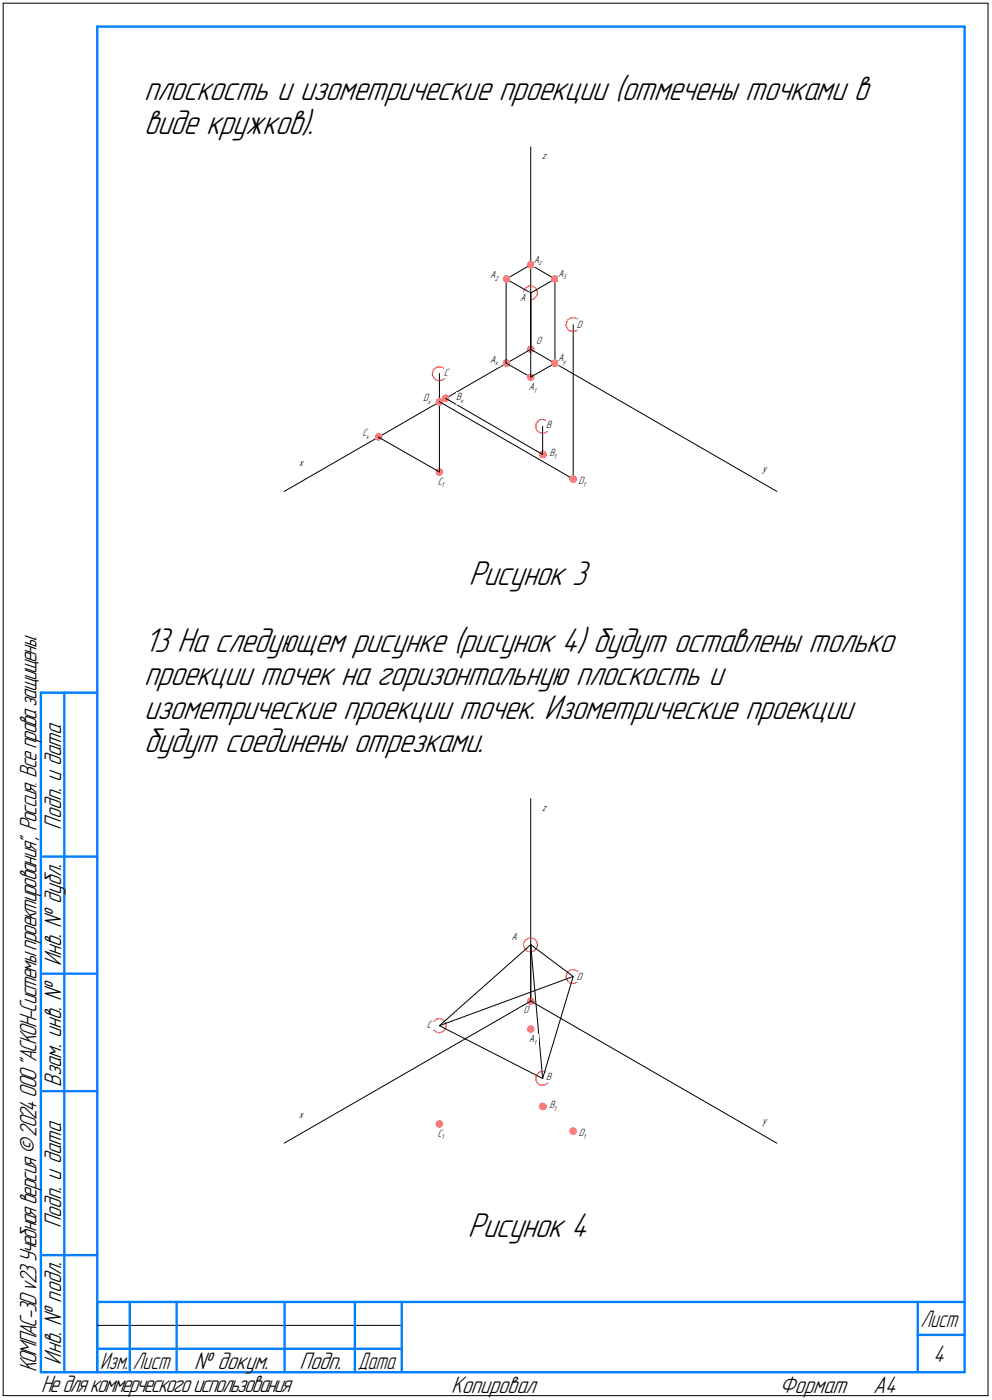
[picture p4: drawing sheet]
<svg xmlns="http://www.w3.org/2000/svg" width="212mm" height="299mm" viewBox="0 0 212 299" stroke-linecap="round" stroke-linejoin="round" font-family="sans-serif">
<g fill="none" stroke="#000" stroke-width=".21">
<path d="M.7 .7h210zM.7 .7v297zM210.7 .7v297zM113.2 31.3v43.2zM107.9 59.5v18zM107.9 59.5l5.3 3zM107.9 59.5l5.3-3zM113.2 56.5l5.2 3zM118.4 59.5v18zM93.7 79.7v21zM107.9 77.5l5.3 2.9zM113.2 74.5l52.5 30.3z"/>
<path d="M113.2 62.5v17.9zM113.2 62.5v12zM113.2 62.5l5.2-3zM122.3 69.3v32.9zM80.7 93.2l13 7.5zM93.7 85.7l28.6 16.5zM95 84.9l20.7 12zM113.2 80.4l5.2-2.9zM115.7 90.9v6zM60.6 104.8l52.6-30.3zM113.2 170.3v43.2zM93.7 218.8l22 11.2z"/>
<path d="M93.7 218.8l19.5-17.3zM93.7 218.8l28.6-10.5zM113.2 213.5l52.5 30.3zM113.2 201.5v12zM113.2 201.5l9.1 6.8zM113.2 201.5l2.5 28.5zM122.3 208.3l-6.6 21.7zM60.6 243.8l52.6-30.3zM.7 297.7h210zM20.7 282.7h65z"/>
</g>
<g fill="none" stroke="#0080ff" stroke-width=".51">
<path d="M20.7 5.7h185zM20.7 5.7v287zM205.7 5.7v287zM8.7 147.7v145zM8.7 147.7h12zM13.7 147.7v145zM8.7 182.7h12zM8.7 207.7h12zM8.7 232.7h12zM8.7 267.7h12zM20.7 277.7h185zM20.7 277.7v15z"/>
<path d="M27.7 277.7v15zM37.7 277.7v15zM60.7 277.7v15zM75.7 277.7v15zM85.7 277.7v15zM195.7 277.7v15zM8.7 292.7h12zM20.7 292.7h185zM20.7 287.7h7zM27.7 287.7h10zM37.7 287.7h23zM60.7 287.7h15z"/>
<path d="M75.7 287.7h10zM195.7 284.7h10z"/>
</g>
<g fill="#ff8080" stroke="#ff8080" stroke-width=".21">
<path d="M113 73.7h.4zM112.9 73.8h.6zM112.6 73.9h1.1zM112.6 74h1.2zM112.6 74.1h1.2zM112.5 74.2h1.4zM112.5 74.3h1.4zM112.4 74.3h1.6zM112.4 74.4h1.6zM112.4 74.5h1.6zM112.4 74.6h1.6zM112.4 74.7h1.5zM112.5 74.8h1.4zM112.5 74.8h1.3zM112.6 74.9h1.2zM112.6 75h1.1zM112.9 75.1h.6zM113 75.2h.4z"/>
<path d="M107.8 76.7h.4zM107.6 76.8h.8zM107.4 76.9h1.1zM107.4 77h1.2zM107.4 77h1.2zM107.4 77.1h1.3zM107.4 77.2h1.3zM107.3 77.3h1.5zM107.3 77.4h1.5zM107.2 77.5h1.6zM107.3 77.6h1.5zM107.3 77.6h1.5zM107.4 77.7h1.3zM107.4 77.8h1.3zM107.4 77.9h1.2zM107.4 78h1.2zM107.4 78.1h1.1zM107.7 78.1h.6z"/>
<path d="M113 79.8h.4zM112.9 79.8h.6zM112.6 79.9h1.1zM112.6 80h1.2zM112.5 80.1h1.3zM112.5 80.2h1.4zM112.4 80.3h1.5zM112.4 80.3h1.6zM112.4 80.4h1.6zM112.4 80.5h1.6zM112.4 80.6h1.6zM112.5 80.7h1.4zM112.5 80.8h1.4zM112.6 80.9h1.2zM112.6 80.9h1.2zM112.6 81h1.1zM112.9 81.1h.6zM113 81.2h.4z"/>
<path d="M112.9 55.8h.6zM112.6 55.9h1.1zM112.6 56h1.2zM112.6 56h1.2zM112.5 56.1h1.4zM112.5 56.2h1.4zM112.4 56.3h1.6zM112.4 56.4h1.6zM112.4 56.5h1.6zM112.4 56.6h1.6zM112.4 56.6h1.6zM112.5 56.7h1.4zM112.5 56.8h1.4zM112.6 56.9h1.2zM112.6 57h1.2zM112.6 57.1h1.1zM112.9 57.1h.6zM113 57.2h.4z"/>
<path d="M107.8 58.8h.4zM107.6 58.8h.8zM107.4 58.9h1.1zM107.4 59h1.2zM107.4 59.1h1.2zM107.4 59.2h1.3zM107.4 59.3h1.3zM107.3 59.4h1.5zM107.3 59.4h1.5zM107.2 59.5h1.6zM107.3 59.6h1.5zM107.3 59.7h1.4zM107.4 59.8h1.3zM107.4 59.9h1.2zM107.4 59.9h1.2zM107.4 60h1.1zM107.6 60.1h.8zM107.8 60.2h.4z"/>
<path d="M118.2 58.8h.3zM118 58.8h.7zM117.8 58.9h1.1zM117.8 59h1.2zM117.8 59.1h1.2zM117.7 59.2h1.3zM117.7 59.3h1.3zM117.6 59.4h1.5zM117.6 59.4h1.5zM117.5 59.5h1.6zM117.6 59.6h1.5zM117.6 59.7h1.4zM117.7 59.8h1.3zM117.7 59.9h1.3zM117.8 59.9h1.2zM117.8 60h1.1zM118 60.1h.7zM118.2 60.2h.3z"/>
<path d="M118.2 76.7h.3zM118 76.8h.7zM117.8 76.9h1.1zM117.8 77h1.2zM117.8 77h1.2zM117.7 77.1h1.3zM117.7 77.2h1.3zM117.6 77.3h1.5zM117.6 77.4h1.5zM117.5 77.5h1.6zM117.6 77.6h1.5zM117.6 77.6h1.5zM117.7 77.7h1.3zM117.7 77.8h1.3zM117.8 77.9h1.2zM117.8 78h1.2zM117.8 78.1h1.1zM118.1 78.1h.5z"/>
<path d="M94.8 84.2h.4zM94.7 84.3h.7zM94.4 84.4h1.2zM94.4 84.5h1.3zM94.4 84.6h1.3zM94.3 84.7h1.4zM94.3 84.8h1.5zM94.3 84.8h1.5zM94.2 84.9h1.6zM94.3 85h1.5zM94.3 85.1h1.5zM94.3 85.2h1.5zM94.4 85.3h1.3zM94.4 85.3h1.3zM94.4 85.4h1.3zM94.4 85.5h1.2zM94.7 85.6h.7zM94.8 85.7h.4z"/>
<path d="M115.6 96.2h.4zM115.4 96.3h.8zM115.1 96.4h1.2zM115.1 96.4h1.3zM115.1 96.5h1.3zM115.1 96.6h1.4zM115.1 96.7h1.4zM115.1 96.8h1.5zM115.1 96.9h1.5zM115 96.9h1.6zM115.1 97h1.5zM115.1 97.1h1.5zM115.1 97.2h1.4zM115.1 97.3h1.4zM115.1 97.4h1.3zM115.1 97.5h1.3zM115.1 97.5h1.2zM115.5 97.6h.6z"/>
<path d="M80.5 92.5h.4zM80.3 92.5h.8zM80.2 92.6h1.1zM80.2 92.7h1.2zM80.2 92.8h1.2zM80.1 92.9h1.3zM80.1 93h1.3zM80 93h1.5zM80 93.1h1.5zM79.9 93.2h1.6zM80 93.3h1.5zM80 93.4h1.4zM80.1 93.5h1.3zM80.1 93.6h1.3zM80.2 93.6h1.2zM80.2 93.7h1.1zM80.3 93.8h.8zM80.5 93.9h.4z"/>
<path d="M93.5 100h.5zM93.1 100.1h1.1zM93.1 100.2h1.2zM93.1 100.2h1.2zM93 100.3h1.4zM93 100.4h1.4zM93 100.5h1.5zM93 100.6h1.5zM92.9 100.7h1.6zM93 100.8h1.5zM93 100.8h1.5zM93 100.9h1.4zM93 101h1.4zM93.1 101.1h1.2zM93.1 101.2h1.2zM93.1 101.3h1.1zM93.4 101.3h.7zM93.6 101.4h.3z"/>
<path d="M93.6 85h.3zM93.4 85.1h.7zM93.1 85.2h1.1zM93.1 85.3h1.2zM93 85.3h1.3zM93 85.4h1.4zM93 85.5h1.4zM93 85.6h1.5zM92.9 85.7h1.6zM93 85.8h1.5zM93 85.9h1.5zM93 85.9h1.4zM93 86h1.4zM93.1 86.1h1.2zM93.1 86.2h1.2zM93.1 86.3h1.1zM93.4 86.4h.7zM93.6 86.4h.3z"/>
<path d="M122.1 101.4h.3zM121.9 101.5h.7zM121.7 101.6h1.1zM121.7 101.7h1.2zM121.7 101.8h1.2zM121.6 101.9h1.3zM121.6 101.9h1.3zM121.5 102h1.5zM121.5 102.1h1.5zM121.4 102.2h1.6zM121.5 102.3h1.5zM121.5 102.4h1.5zM121.6 102.4h1.3zM121.6 102.5h1.3zM121.7 102.6h1.2zM121.7 102.7h1.2zM121.7 102.8h1.1zM122 102.9h.5z"/>
<path d="M112.9 212.9h.6zM112.6 212.9h1.1zM112.6 213h1.2zM112.6 213.1h1.2zM112.5 213.2h1.4zM112.5 213.3h1.4zM112.4 213.4h1.6zM112.4 213.4h1.6zM112.4 213.5h1.6zM112.4 213.6h1.6zM112.4 213.7h1.6zM112.5 213.8h1.4zM112.5 213.9h1.4zM112.6 214h1.2zM112.6 214h1.2zM112.6 214.1h1.1zM112.9 214.2h.6z"/>
<path d="M113 218.8h.4zM112.9 218.9h.6zM112.6 218.9h1.1zM112.6 219h1.2zM112.6 219.1h1.2zM112.5 219.2h1.4zM112.5 219.3h1.4zM112.4 219.4h1.6zM112.4 219.5h1.6zM112.4 219.5h1.6zM112.4 219.6h1.6zM112.4 219.7h1.5zM112.5 219.8h1.4zM112.5 219.9h1.3zM112.6 220h1.2zM112.6 220h1.1zM112.9 220.1h.6zM113 220.2h.4z"/>
<path d="M115.6 235.3h.4zM115.4 235.4h.8zM115.1 235.5h1.2zM115.1 235.5h1.3zM115.1 235.6h1.3zM115.1 235.7h1.4zM115.1 235.8h1.4zM115.1 235.9h1.5zM115.1 236h1.5zM115 236.1h1.6zM115.1 236.1h1.5zM115.1 236.2h1.4zM115.1 236.3h1.4zM115.1 236.4h1.3zM115.1 236.5h1.3zM115.1 236.6h1.2zM115.4 236.6h.8zM115.6 236.7h.4z"/>
<path d="M93.6 239h.3zM93.4 239.1h.7zM93.1 239.2h1.1zM93.1 239.3h1.2zM93.1 239.4h1.2zM93 239.4h1.4zM93 239.5h1.4zM93 239.6h1.5zM93 239.7h1.5zM92.9 239.8h1.6zM93 239.9h1.5zM93 239.9h1.4zM93 240h1.4zM93 240.1h1.3zM93.1 240.2h1.2zM93.1 240.3h1.1zM93.4 240.4h.7zM93.6 240.5h.3z"/>
<path d="M122.1 240.5h.3zM121.9 240.6h.7zM121.7 240.7h1.1zM121.7 240.8h1.2zM121.6 240.9h1.3zM121.6 241h1.3zM121.5 241h1.4zM121.5 241.1h1.5zM121.4 241.2h1.6zM121.5 241.3h1.5zM121.5 241.4h1.5zM121.6 241.5h1.3zM121.6 241.6h1.3zM121.7 241.6h1.2zM121.7 241.7h1.2zM121.7 241.8h1.1zM121.9 241.9h.7zM122.1 242h.3z"/>
</g>
<g fill="none" stroke="#f00" stroke-width=".21">
<path d="M92.3 79.2l-.1 .8zM92.6 78.7l.6-.4zM92.6 78.7l-.3 .5zM93.2 78.3l.7-.1zM93.9 78.2l.7 .3zM94.6 78.5l.4 .5zM95 79l.2 .7zM95.2 79.8l-.2 .7zM95.2 79.7v.1zM111.7 62.1v.6zM111.7 62.7l.3 .7zM112 63.4l.5 .4z"/>
<path d="M112.1 61.5l.6-.5zM112.1 61.5l-.4 .6zM112.5 63.8l.7 .2zM112.7 61h.7zM113.2 64l.7-.2zM113.4 61l.6 .3zM113.9 63.8l.5-.6zM114 61.3l.5 .5zM114.5 61.8l.1 .7zM114.6 62.7l-.2 .5zM114.6 62.5v.2zM120.7 69.5l.4 .7z"/>
<path d="M120.8 68.8l-.1 .7zM121.1 70.2l.5 .4zM121.2 68.2l.6-.4zM121.2 68.2l-.4 .6zM121.6 70.6l.7 .1zM121.8 67.8l.6-.1zM122.3 70.7l.7-.2zM122.4 67.7l.7 .3zM123 70.5l.5-.5zM123.1 68l.5 .5zM123.6 68.5l.1 .8zM123.7 69.3l-.2 .7z"/>
<path d="M123.7 69.3h.1M92.2 80l.3 .6zM92.5 80.6l.5 .5zM93 81.1l.8 .1zM93.8 81.2l.7-.2zM94.5 81l.5-.5zM114.3 90.5v.8zM114.3 91.3l.3 .6zM114.6 91.9l.5 .4zM114.6 89.9l.6-.4zM114.6 89.9l-.3 .6zM115.1 92.3l.7 .2z"/>
<path d="M115.2 89.5h.8zM115.8 92.5l.7-.3zM116 89.5l.6 .2zM116.5 92.2l.5-.4zM116.6 89.7l.5 .6zM117.1 90.3l.2 .6zM117.3 91.1l-.3 .7zM117.3 90.9v.2zM92.2 219l.3 .7zM92.3 218.4l-.1 .6zM92.5 219.7l.5 .4zM92.6 217.8l.6-.5z"/>
<path d="M92.6 217.8l-.3 .6zM93.2 217.3h.7zM93.9 217.3l.7 .3zM94.6 217.6l.4 .5zM95 218.1l.2 .7zM95.2 218.9l-.3 .6zM95.2 218.8v.1zM111.7 201.1v.7zM111.7 201.8l.3 .6zM112 202.4l.5 .5zM112.1 200.5l.6-.3zM112.1 200.5l-.4 .6z"/>
<path d="M112.5 202.9l.7 .1zM112.7 200.2l.7-.1zM113.2 203l.7-.1zM113.4 200.1l.6 .2zM114 200.3l.5 .5zM114.4 202.4l-.5 .5zM114.5 200.8l.1 .7zM114.6 201.7l-.2 .7zM114.6 201.5v.2zM120.7 208.5l.4 .7zM120.8 207.9l-.1 .6zM121.1 209.2l.5 .4z"/>
<path d="M121.2 207.3l.6-.5zM121.2 207.3l-.4 .6zM121.6 209.6l.7 .2zM121.8 206.8h.6zM122.3 209.8l.7-.3zM122.4 206.8l.7 .3zM123 209.5l.5-.4zM123.1 207.1l.5 .5zM123.6 207.6l.2 .7zM123.7 208.4l-.2 .7zM123.8 208.3l-.1 .1zM93 220.1l.7 .2z"/>
<path d="M93.7 220.3l.7-.3zM94.4 220l.5-.5zM114.3 229.6v.7zM114.3 230.3l.3 .7zM114.6 231l.5 .4zM114.6 229l.6-.4zM114.6 229l-.3 .6zM115.1 231.4l.7 .1zM115.2 228.6l.8-.1zM115.8 231.5l.7-.2zM116 228.5l.6 .3zM116.5 231.3l.5-.5z"/>
<path d="M116.6 228.8l.5 .6zM117.1 229.4l.2 .6zM117.3 230.1l-.3 .7zM117.3 230.1h.1"/>
</g>
<g fill="#fff" stroke="#fff" stroke-width=".21">
<path d="M114.4 71.7h1.4zM114.4 71.8h1.4zM114.4 71.9h1.4zM114.4 72h1.4zM114.4 72.1h1.4zM114.4 72.1h1.4zM114.4 72.2h1.4zM114.4 72.3h1.4zM114.4 72.4h1.4zM114.4 72.5h1.4zM114.4 72.6h1.4zM114.4 72.6h1.4zM114.4 72.7h1.4zM114.4 72.8h1.4zM114.4 72.9h1.4zM114.4 73h1.4zM114.4 73.1h1.4zM114.4 73.2h1.4zM114.4 73.2h1.4zM114.4 73.3h1.4zM114.4 73.4h1.4zM114.4 73.5h1.4zM114.4 73.6h1.4zM114.4 73.7h1.4zM114.4 73.7h1.4z"/>
<path d="M63.8 97.8h1.3zM63.8 97.9h1.3zM63.8 98h1.3zM63.8 98h1.3zM63.8 98.1h1.3zM63.8 98.2h1.3zM63.8 98.3h1.3zM63.8 98.4h1.3zM63.8 98.5h1.3zM63.8 98.6h1.3zM63.8 98.6h1.3zM63.8 98.7h1.3zM63.8 98.8h1.3zM63.8 98.9h1.3zM63.8 99h1.3zM63.8 99.1h1.3zM63.8 99.1h1.3zM63.8 99.2h1.3zM63.8 99.3h1.3zM63.8 99.4h1.3zM63.8 99.5h1.3zM63.8 99.6h1.3zM63.8 99.7h1.3zM63.8 99.7h1.3zM63.8 99.8h1.3z"/>
<path d="M115.6 32.3h1.3zM115.6 32.3h1.3zM115.6 32.4h1.3zM115.6 32.5h1.3zM115.6 32.6h1.3zM115.6 32.7h1.3zM115.6 32.8h1.3zM115.6 32.9h1.3zM115.6 32.9h1.3zM115.6 33h1.3zM115.6 33.1h1.3zM115.6 33.2h1.3zM115.6 33.3h1.3zM115.6 33.4h1.3zM115.6 33.4h1.3zM115.6 33.5h1.3zM115.6 33.6h1.3zM115.6 33.7h1.3zM115.6 33.8h1.3zM115.6 33.9h1.3zM115.6 34h1.3zM115.6 34h1.3zM115.6 34.1h1.3zM115.6 34.2h1.3zM115.6 34.3h1.3zM115.6 34.4h1.3z"/>
<path d="M162.6 99h1.7zM162.6 99.1h1.7zM162.6 99.1h1.7zM162.6 99.2h1.7zM162.6 99.3h1.7zM162.6 99.4h1.7zM162.6 99.5h1.7zM162.6 99.6h1.7zM162.6 99.7h1.7zM162.6 99.7h1.7zM162.6 99.8h1.7zM162.6 99.9h1.7zM162.6 100h1.7zM162.6 100.1h1.7zM162.6 100.2h1.7zM162.6 100.2h1.7zM162.6 100.3h1.7zM162.6 100.4h1.7zM162.6 100.5h1.7zM162.6 100.6h1.7zM162.6 100.7h1.7zM162.6 100.8h1.7zM162.6 100.8h1.7zM162.6 100.9h1.7zM162.6 101h1.7zM162.6 101.1h1.7z"/>
<path d="M104.6 75.6h2.2zM104.6 75.7h2.2zM104.6 75.8h2.2zM104.6 75.9h2.2zM104.6 75.9h2.2zM104.6 76h2.2zM104.6 76.1h2.2zM104.6 76.2h2.2zM104.6 76.3h2.2zM104.6 76.4h2.2zM104.6 76.5h2.2zM104.6 76.5h2.2zM104.6 76.6h2.2zM104.6 76.7h2.2zM104.6 76.8h2.2zM104.6 76.9h2.2zM104.6 77h2.2zM104.6 77h2.2zM104.6 77.1h2.2zM104.6 77.2h2.2zM104.6 77.3h2.2zM104.6 77.4h2.2zM104.6 77.5h2.2zM104.6 77.6h2.2zM104.6 77.6h2.2zM104.6 77.7h2.2zM104.6 77.8h2.2zM104.6 77.9h2.2zM104.6 78h2.2zM104.6 78.1h2.2z"/>
<path d="M112.8 81.5h2.1zM112.8 81.6h2.1zM112.8 81.7h2.1zM112.8 81.8h2.1zM112.8 81.9h2.1zM112.8 82h2.1zM112.8 82h2.1zM112.8 82.1h2.1zM112.8 82.2h2.1zM112.8 82.3h2.1zM112.8 82.4h2.1zM112.8 82.5h2.1zM112.8 82.5h2.1zM112.8 82.6h2.1zM112.8 82.7h2.1zM112.8 82.8h2.1zM112.8 82.9h2.1zM112.8 83h2.1zM112.8 83.1h2.1zM112.8 83.1h2.1zM112.8 83.2h2.1zM112.8 83.3h2.1zM112.8 83.4h2.1zM112.8 83.5h2.1zM112.8 83.6h2.1zM112.8 83.7h2.1zM112.8 83.7h2.1zM112.8 83.8h2.1zM112.8 83.9h2.1zM112.8 84h2.1z"/>
<path d="M110.9 62.5h2zM110.9 62.6h2zM110.9 62.7h2zM110.9 62.7h2zM110.9 62.8h2zM110.9 62.9h2zM110.9 63h2zM110.9 63.1h2zM110.9 63.2h2zM110.9 63.2h2zM110.9 63.3h2zM110.9 63.4h2zM110.9 63.5h2zM110.9 63.6h2zM110.9 63.7h2zM110.9 63.8h2zM110.9 63.8h2zM110.9 63.9h2zM110.9 64h2zM110.9 64.1h2zM110.9 64.2h2zM110.9 64.3h2zM110.9 64.3h2zM110.9 64.4h2zM110.9 64.5h2zM110.9 64.6h2z"/>
<path d="M119 75.4h2.2zM119 75.4h2.2zM119 75.5h2.2zM119 75.6h2.2zM119 75.7h2.2zM119 75.8h2.2zM119 75.9h2.2zM119 75.9h2.2zM119 76h2.2zM119 76.1h2.2zM119 76.2h2.2zM119 76.3h2.2zM119 76.4h2.2zM119 76.5h2.2zM119 76.5h2.2zM119 76.6h2.2zM119 76.7h2.2zM119 76.8h2.2zM119 76.9h2.2zM119 77h2.2zM119 77h2.2zM119 77.1h2.2zM119 77.2h2.2zM119 77.3h2.2zM119 77.4h2.2zM119 77.5h2.2zM119 77.6h2.2zM119 77.6h2.2zM119 77.7h2.2zM119 77.8h2.2z"/>
<path d="M113.9 54.4h2.2zM113.9 54.4h2.2zM113.9 54.5h2.2zM113.9 54.6h2.2zM113.9 54.7h2.2zM113.9 54.8h2.2zM113.9 54.9h2.2zM113.9 54.9h2.2zM113.9 55h2.2zM113.9 55.1h2.2zM113.9 55.2h2.2zM113.9 55.3h2.2zM113.9 55.4h2.2zM113.9 55.5h2.2zM113.9 55.5h2.2zM113.9 55.6h2.2zM113.9 55.7h2.2zM113.9 55.8h2.2zM113.9 55.9h2.2zM113.9 56h2.2zM113.9 56h2.2zM113.9 56.1h2.2zM113.9 56.2h2.2zM113.9 56.3h2.2zM113.9 56.4h2.2zM113.9 56.5h2.2zM113.9 56.6h2.2zM113.9 56.6h2.2zM113.9 56.7h2.2zM113.9 56.8h2.2z"/>
<path d="M104.6 57.7h2.2zM104.6 57.7h2.2zM104.6 57.8h2.2zM104.6 57.9h2.2zM104.6 58h2.2zM104.6 58.1h2.2zM104.6 58.2h2.2zM104.6 58.3h2.2zM104.6 58.3h2.2zM104.6 58.4h2.2zM104.6 58.5h2.2zM104.6 58.6h2.2zM104.6 58.7h2.2zM104.6 58.8h2.2zM104.6 58.8h2.2zM104.6 58.9h2.2zM104.6 59h2.2zM104.6 59.1h2.2zM104.6 59.2h2.2zM104.6 59.3h2.2zM104.6 59.4h2.2zM104.6 59.4h2.2zM104.6 59.5h2.2zM104.6 59.6h2.2zM104.6 59.7h2.2zM104.6 59.8h2.2zM104.6 59.9h2.2zM104.6 59.9h2.2zM104.6 60h2.2zM104.6 60.1h2.2z"/>
<path d="M119 57.4h2.2zM119 57.5h2.2zM119 57.6h2.2zM119 57.7h2.2zM119 57.7h2.2zM119 57.8h2.2zM119 57.9h2.2zM119 58h2.2zM119 58.1h2.2zM119 58.2h2.2zM119 58.3h2.2zM119 58.3h2.2zM119 58.4h2.2zM119 58.5h2.2zM119 58.6h2.2zM119 58.7h2.2zM119 58.8h2.2zM119 58.8h2.2zM119 58.9h2.2zM119 59h2.2zM119 59.1h2.2zM119 59.2h2.2zM119 59.3h2.2zM119 59.4h2.2zM119 59.4h2.2zM119 59.5h2.2zM119 59.6h2.2zM119 59.7h2.2zM119 59.8h2.2z"/>
<path d="M97.3 83.7h2zM97.3 83.8h2zM97.3 83.9h2zM97.3 84h2zM97.3 84.1h2zM97.3 84.2h2zM97.3 84.2h2zM97.3 84.3h2zM97.3 84.4h2zM97.3 84.5h2zM97.3 84.6h2zM97.3 84.7h2zM97.3 84.8h2zM97.3 84.8h2zM97.3 84.9h2zM97.3 85h2zM97.3 85.1h2zM97.3 85.2h2zM97.3 85.3h2zM97.3 85.3h2zM97.3 85.4h2zM97.3 85.5h2zM97.3 85.6h2zM97.3 85.7h2zM97.3 85.8h2zM97.3 85.9h2zM97.3 85.9h2zM97.3 86h2zM97.3 86.1h2zM97.3 86.2h2z"/>
<path d="M117.2 95.6h1.9zM117.2 95.7h1.9zM117.2 95.8h1.9zM117.2 95.8h1.9zM117.2 95.9h1.9zM117.2 96h1.9zM117.2 96.1h1.9zM117.2 96.2h1.9zM117.2 96.3h1.9zM117.2 96.4h1.9zM117.2 96.4h1.9zM117.2 96.5h1.9zM117.2 96.6h1.9zM117.2 96.7h1.9zM117.2 96.8h1.9zM117.2 96.9h1.9zM117.2 96.9h1.9zM117.2 97h1.9zM117.2 97.1h1.9zM117.2 97.2h1.9zM117.2 97.3h1.9zM117.2 97.4h1.9zM117.2 97.5h1.9zM117.2 97.5h1.9zM117.2 97.6h1.9zM117.2 97.7h1.9zM117.2 97.8h1.9zM117.2 97.9h1.9zM117.2 98h1.9zM117.2 98h1.9z"/>
<path d="M116.5 89.7h1.5zM116.5 89.7h1.5zM116.5 89.8h1.5zM116.5 89.9h1.5zM116.5 90h1.5zM116.5 90.1h1.5zM116.5 90.2h1.5zM116.5 90.3h1.5zM116.5 90.3h1.5zM116.5 90.4h1.5zM116.5 90.5h1.5zM116.5 90.6h1.5zM116.5 90.7h1.5zM116.5 90.8h1.5zM116.5 90.8h1.5zM116.5 90.9h1.5zM116.5 91h1.5zM116.5 91.1h1.5zM116.5 91.2h1.5zM116.5 91.3h1.5zM116.5 91.4h1.5zM116.5 91.4h1.5zM116.5 91.5h1.5zM116.5 91.6h1.5zM116.5 91.7h1.5zM116.5 91.8h1.5z"/>
<path d="M77.3 91.4h1.9zM77.3 91.4h1.9zM77.3 91.5h1.9zM77.3 91.6h1.9zM77.3 91.7h1.9zM77.3 91.8h1.9zM77.3 91.9h1.9zM77.3 91.9h1.9zM77.3 92h1.9zM77.3 92.1h1.9zM77.3 92.2h1.9zM77.3 92.3h1.9zM77.3 92.4h1.9zM77.3 92.5h1.9zM77.3 92.5h1.9zM77.3 92.6h1.9zM77.3 92.7h1.9zM77.3 92.8h1.9zM77.3 92.9h1.9zM77.3 93h1.9zM77.3 93h1.9zM77.3 93.1h1.9zM77.3 93.2h1.9zM77.3 93.3h1.9zM77.3 93.4h1.9zM77.3 93.5h1.9zM77.3 93.6h1.9zM77.3 93.6h1.9zM77.3 93.7h1.9zM77.3 93.8h1.9z"/>
<path d="M93.4 101.8h1.8zM93.4 101.9h1.8zM93.4 101.9h1.8zM93.4 102h1.8zM93.4 102.1h1.8zM93.4 102.2h1.8zM93.4 102.3h1.8zM93.4 102.4h1.8zM93.4 102.4h1.8zM93.4 102.5h1.8zM93.4 102.6h1.8zM93.4 102.7h1.8zM93.4 102.8h1.8zM93.4 102.9h1.8zM93.4 103h1.8zM93.4 103h1.8zM93.4 103.1h1.8zM93.4 103.2h1.8zM93.4 103.3h1.8zM93.4 103.4h1.8zM93.4 103.5h1.8zM93.4 103.5h1.8zM93.4 103.6h1.8zM93.4 103.7h1.8zM93.4 103.8h1.8zM93.4 103.9h1.8zM93.4 104h1.8zM93.4 104.1h1.8zM93.4 104.1h1.8z"/>
<path d="M94.7 78.6h1.3zM94.7 78.7h1.3zM94.7 78.7h1.3zM94.7 78.8h1.3zM94.7 78.9h1.3zM94.7 79h1.3zM94.7 79.1h1.3zM94.7 79.2h1.3zM94.7 79.2h1.3zM94.7 79.3h1.3zM94.7 79.4h1.3zM94.7 79.5h1.3zM94.7 79.6h1.3zM94.7 79.7h1.3zM94.7 79.8h1.3zM94.7 79.8h1.3zM94.7 79.9h1.3zM94.7 80h1.3zM94.7 80.1h1.3zM94.7 80.2h1.3zM94.7 80.3h1.3zM94.7 80.3h1.3zM94.7 80.4h1.3zM94.7 80.5h1.3zM94.7 80.6h1.3z"/>
<path d="M90.3 83.9h2.1zM90.3 84h2.1zM90.3 84.1h2.1zM90.3 84.2h2.1zM90.3 84.2h2.1zM90.3 84.3h2.1zM90.3 84.4h2.1zM90.3 84.5h2.1zM90.3 84.6h2.1zM90.3 84.7h2.1zM90.3 84.8h2.1zM90.3 84.8h2.1zM90.3 84.9h2.1zM90.3 85h2.1zM90.3 85.1h2.1zM90.3 85.2h2.1zM90.3 85.3h2.1zM90.3 85.3h2.1zM90.3 85.4h2.1zM90.3 85.5h2.1zM90.3 85.6h2.1zM90.3 85.7h2.1zM90.3 85.8h2.1zM90.3 85.9h2.1zM90.3 85.9h2.1zM90.3 86h2.1zM90.3 86.1h2.1zM90.3 86.2h2.1zM90.3 86.3h2.1z"/>
<path d="M123.4 101.6h2zM123.4 101.7h2zM123.4 101.8h2zM123.4 101.9h2zM123.4 101.9h2zM123.4 102h2zM123.4 102.1h2zM123.4 102.2h2zM123.4 102.3h2zM123.4 102.4h2zM123.4 102.4h2zM123.4 102.5h2zM123.4 102.6h2zM123.4 102.7h2zM123.4 102.8h2zM123.4 102.9h2zM123.4 103h2zM123.4 103h2zM123.4 103.1h2zM123.4 103.2h2zM123.4 103.3h2zM123.4 103.4h2zM123.4 103.5h2zM123.4 103.5h2zM123.4 103.6h2zM123.4 103.7h2zM123.4 103.8h2zM123.4 103.9h2zM123.4 104h2zM123.4 104.1h2z"/>
<path d="M123 68.2h1.5zM123 68.3h1.5zM123 68.4h1.5zM123 68.5h1.5zM123 68.6h1.5zM123 68.7h1.5zM123 68.7h1.5zM123 68.8h1.5zM123 68.9h1.5zM123 69h1.5zM123 69.1h1.5zM123 69.2h1.5zM123 69.3h1.5zM123 69.3h1.5zM123 69.4h1.5zM123 69.5h1.5zM123 69.6h1.5zM123 69.7h1.5zM123 69.8h1.5zM123 69.8h1.5zM123 69.9h1.5zM123 70h1.5zM123 70.1h1.5zM123 70.2h1.5zM123 70.3h1.5z"/>
<path d="M63.7 236.8h1.4zM63.7 236.9h1.4zM63.7 237h1.4zM63.7 237.1h1.4zM63.7 237.2h1.4zM63.7 237.2h1.4zM63.7 237.3h1.4zM63.7 237.4h1.4zM63.7 237.5h1.4zM63.7 237.6h1.4zM63.7 237.7h1.4zM63.7 237.7h1.4zM63.7 237.8h1.4zM63.7 237.9h1.4zM63.7 238h1.4zM63.7 238.1h1.4zM63.7 238.2h1.4zM63.7 238.3h1.4zM63.7 238.3h1.4zM63.7 238.4h1.4zM63.7 238.5h1.4zM63.7 238.6h1.4zM63.7 238.7h1.4zM63.7 238.8h1.4zM63.7 238.8h1.4zM63.7 238.9h1.4z"/>
<path d="M115.6 171.4h1.3zM115.6 171.4h1.3zM115.6 171.5h1.3zM115.6 171.6h1.3zM115.6 171.7h1.3zM115.6 171.8h1.3zM115.6 171.9h1.3zM115.6 172h1.3zM115.6 172h1.3zM115.6 172.1h1.3zM115.6 172.2h1.3zM115.6 172.3h1.3zM115.6 172.4h1.3zM115.6 172.5h1.3zM115.6 172.6h1.3zM115.6 172.6h1.3zM115.6 172.7h1.3zM115.6 172.8h1.3zM115.6 172.9h1.3zM115.6 173h1.3zM115.6 173.1h1.3zM115.6 173.1h1.3zM115.6 173.2h1.3zM115.6 173.3h1.3zM115.6 173.4h1.3z"/>
<path d="M162.6 238.1h1.8zM162.6 238.2h1.8zM162.6 238.3h1.8zM162.6 238.3h1.8zM162.6 238.4h1.8zM162.6 238.5h1.8zM162.6 238.6h1.8zM162.6 238.7h1.8zM162.6 238.8h1.8zM162.6 238.8h1.8zM162.6 238.9h1.8zM162.6 239h1.8zM162.6 239.1h1.8zM162.6 239.2h1.8zM162.6 239.3h1.8zM162.6 239.4h1.8zM162.6 239.4h1.8zM162.6 239.5h1.8zM162.6 239.6h1.8zM162.6 239.7h1.8zM162.6 239.8h1.8zM162.6 239.9h1.8zM162.6 239.9h1.8zM162.6 240h1.8zM162.6 240.1h1.8z"/>
<path d="M112.8 220.6h2.1zM112.8 220.7h2.1zM112.8 220.8h2.1zM112.8 220.9h2.1zM112.8 221h2.1zM112.8 221.1h2.1zM112.8 221.1h2.1zM112.8 221.2h2.1zM112.8 221.3h2.1zM112.8 221.4h2.1zM112.8 221.5h2.1zM112.8 221.6h2.1zM112.8 221.7h2.1zM112.8 221.7h2.1zM112.8 221.8h2.1zM112.8 221.9h2.1zM112.8 222h2.1zM112.8 222.1h2.1zM112.8 222.2h2.1zM112.8 222.2h2.1zM112.8 222.3h2.1zM112.8 222.4h2.1zM112.8 222.5h2.1zM112.8 222.6h2.1zM112.8 222.7h2.1zM112.8 222.8h2.1zM112.8 222.8h2.1zM112.8 222.9h2.1zM112.8 223h2.1z"/>
<path d="M109.1 198.9h2.1zM109.1 199h2.1zM109.1 199.1h2.1zM109.1 199.1h2.1zM109.1 199.2h2.1zM109.1 199.3h2.1zM109.1 199.4h2.1zM109.1 199.5h2.1zM109.1 199.6h2.1zM109.1 199.6h2.1zM109.1 199.7h2.1zM109.1 199.8h2.1zM109.1 199.9h2.1zM109.1 200h2.1zM109.1 200.1h2.1zM109.1 200.2h2.1zM109.1 200.2h2.1zM109.1 200.3h2.1zM109.1 200.4h2.1zM109.1 200.5h2.1zM109.1 200.6h2.1zM109.1 200.7h2.1zM109.1 200.7h2.1zM109.1 200.8h2.1zM109.1 200.9h2.1zM109.1 201h2.1z"/>
<path d="M117.2 234.7h1.9zM117.2 234.8h1.9zM117.2 234.9h1.9zM117.2 234.9h1.9zM117.2 235h1.9zM117.2 235.1h1.9zM117.2 235.2h1.9zM117.2 235.3h1.9zM117.2 235.4h1.9zM117.2 235.5h1.9zM117.2 235.5h1.9zM117.2 235.6h1.9zM117.2 235.7h1.9zM117.2 235.8h1.9zM117.2 235.9h1.9zM117.2 236h1.9zM117.2 236.1h1.9zM117.2 236.1h1.9zM117.2 236.2h1.9zM117.2 236.3h1.9zM117.2 236.4h1.9zM117.2 236.5h1.9zM117.2 236.6h1.9zM117.2 236.6h1.9zM117.2 236.7h1.9zM117.2 236.8h1.9zM117.2 236.9h1.9zM117.2 237h1.9zM117.2 237.1h1.9zM117.2 237.2h1.9z"/>
<path d="M116.5 228.8h1.5zM116.5 228.9h1.5zM116.5 228.9h1.5zM116.5 229h1.5zM116.5 229.1h1.5zM116.5 229.2h1.5zM116.5 229.3h1.5zM116.5 229.4h1.5zM116.5 229.4h1.5zM116.5 229.5h1.5zM116.5 229.6h1.5zM116.5 229.7h1.5zM116.5 229.8h1.5zM116.5 229.9h1.5zM116.5 230h1.5zM116.5 230h1.5zM116.5 230.1h1.5zM116.5 230.2h1.5zM116.5 230.3h1.5zM116.5 230.4h1.5zM116.5 230.5h1.5zM116.5 230.5h1.5zM116.5 230.6h1.5zM116.5 230.7h1.5zM116.5 230.8h1.5z"/>
<path d="M93.3 240.9h1.9zM93.3 241h1.9zM93.3 241h1.9zM93.3 241.1h1.9zM93.3 241.2h1.9zM93.3 241.3h1.9zM93.3 241.4h1.9zM93.3 241.5h1.9zM93.3 241.6h1.9zM93.3 241.6h1.9zM93.3 241.7h1.9zM93.3 241.8h1.9zM93.3 241.9h1.9zM93.3 242h1.9zM93.3 242.1h1.9zM93.3 242.1h1.9zM93.3 242.2h1.9zM93.3 242.3h1.9zM93.3 242.4h1.9zM93.3 242.5h1.9zM93.3 242.6h1.9zM93.3 242.7h1.9zM93.3 242.7h1.9zM93.3 242.8h1.9zM93.3 242.9h1.9zM93.3 243h1.9zM93.3 243.1h1.9zM93.3 243.2h1.9zM93.3 243.2h1.9z"/>
<path d="M91 217.6h1.5zM91 217.7h1.5zM91 217.8h1.5zM91 217.8h1.5zM91 217.9h1.5zM91 218h1.5zM91 218.1h1.5zM91 218.2h1.5zM91 218.3h1.5zM91 218.4h1.5zM91 218.4h1.5zM91 218.5h1.5zM91 218.6h1.5zM91 218.7h1.5zM91 218.8h1.5zM91 218.9h1.5zM91 218.9h1.5zM91 219h1.5zM91 219.1h1.5zM91 219.2h1.5zM91 219.3h1.5zM91 219.4h1.5zM91 219.5h1.5zM91 219.5h1.5zM91 219.6h1.5z"/>
<path d="M123.4 240.7h2zM123.4 240.8h2zM123.4 240.9h2zM123.4 241h2zM123.4 241h2zM123.4 241.1h2zM123.4 241.2h2zM123.4 241.3h2zM123.4 241.4h2zM123.4 241.5h2zM123.4 241.6h2zM123.4 241.6h2zM123.4 241.7h2zM123.4 241.8h2zM123.4 241.9h2zM123.4 242h2zM123.4 242.1h2zM123.4 242.1h2zM123.4 242.2h2zM123.4 242.3h2zM123.4 242.4h2zM123.4 242.5h2zM123.4 242.6h2zM123.4 242.7h2zM123.4 242.7h2zM123.4 242.8h2zM123.4 242.9h2zM123.4 243h2zM123.4 243.1h2zM123.4 243.2h2z"/>
<path d="M123 207.3h1.5zM123 207.4h1.5zM123 207.5h1.5zM123 207.6h1.5zM123 207.7h1.5zM123 207.8h1.5zM123 207.9h1.5zM123 207.9h1.5zM123 208h1.5zM123 208.1h1.5zM123 208.2h1.5zM123 208.3h1.5zM123 208.4h1.5zM123 208.4h1.5zM123 208.5h1.5zM123 208.6h1.5zM123 208.7h1.5zM123 208.8h1.5zM123 208.9h1.5zM123 209h1.5zM123 209h1.5zM123 209.1h1.5zM123 209.2h1.5zM123 209.3h1.5zM123 209.4h1.5z"/>
</g>
<g font-size="7.8">
<text x="30.7" y="21.4">плоскость и изометрические проекции (отмечены точками в</text>
<text x="30.7" y="28.5">виде кружков).</text>
<text x="100" y="124.7">Рисунок 3</text>
<text x="30.7" y="139">13 На следующем рисунке (рисунок 4) будут оставлены только</text>
<text x="30.7" y="146.1">проекции точек на горизонтальную плоскость и</text>
<text x="30.7" y="153.3">изометрические проекции точек. Изометрические проекции</text>
<text x="30.7" y="160.4">будут соединены отрезками.</text>
<text x="99.8" y="263.8">Рисунок 4</text>
</g>
<g font-size="5.4">
<text x="13" y="177" transform="rotate(-90 13 177)">Подп. и дата</text>
<text x="13" y="206.1" transform="rotate(-90 13 206.1)">Инв. № дубл.</text>
<text x="13" y="231.8" transform="rotate(-90 13 231.8)">Взам. инв. №</text>
<text x="13" y="262" transform="rotate(-90 13 262)">Подп. и дата</text>
<text x="7.7" y="292.8" transform="rotate(-90 7.7 292.8)">КОМПАС-3Dv23Учебнаяверсия©2024ООО&quot;АСКОН-Системыпроектирования&quot;, Россия. Всеправазащищены.</text>
<text x="13" y="291.1" transform="rotate(-90 13 291.1)">Инв. № подл.</text>
<text x="41.4" y="292">№ докум.</text>
<text x="63.9" y="292">Подп.</text>
<text x="199" y="290.5">4</text>
<text x="8.8" y="297">Недлякоммерческогоиспользования</text>
<text x="96.3" y="297">Копировал</text>
<text x="166.2" y="297">Формат</text>
<text x="186.3" y="297">A4</text>
</g>
<g font-size="5.3">
<text x="196.4" y="283">Лист</text>
<text x="21.4" y="292">Изм.</text>
<text x="28.4" y="292">Лист</text>
<text x="76.4" y="292">Дата</text>
</g>
<g font-size="2.4">
<text x="115.6" y="34">z</text>
<text x="104.6" y="59.3">A</text>
<text x="113.9" y="56.1">A</text>
<text x="119.1" y="59">A</text>
<text x="110.9" y="64.2">A</text>
<text x="123" y="69.9">D</text>
<text x="104.6" y="77.3">A</text>
<text x="114.4" y="73.4">О</text>
<text x="119.1" y="77">A</text>
<text x="94.7" y="80.2">C</text>
<text x="112.8" y="83.2">A</text>
<text x="90.3" y="85.6">D</text>
<text x="97.3" y="85.4">B</text>
<text x="77.3" y="93.1">C</text>
<text x="116.5" y="91.4">B</text>
<text x="63.7" y="99.4">x</text>
<text x="117.2" y="97.3">B</text>
<text x="162.6" y="100.6">y</text>
<text x="93.4" y="103.4">C</text>
<text x="123.4" y="103.3">D</text>
<text x="115.6" y="173">z</text>
<text x="109.1" y="200.6">A</text>
<text x="123" y="209">D</text>
<text x="91" y="219.3">C</text>
<text x="111.7" y="216">О</text>
<text x="112.8" y="222.3">A</text>
<text x="116.5" y="230.5">B</text>
<text x="63.7" y="238.5">x</text>
<text x="117.2" y="236.4">B</text>
<text x="162.6" y="239.7">y</text>
<text x="93.3" y="242.5">C</text>
<text x="123.4" y="242.4">D</text>
</g>
<g font-size="1.6">
<text x="105.5" y="59.9">2</text>
<text x="114.9" y="56.6">z</text>
<text x="120.1" y="59.6">3</text>
<text x="105.5" y="77.8">x</text>
<text x="120.1" y="77.5">y</text>
<text x="113.8" y="83.7">1</text>
<text x="91.2" y="86.1">x</text>
<text x="98.1" y="85.9">x</text>
<text x="78.1" y="93.6">x</text>
<text x="118.1" y="97.8">1</text>
<text x="94.1" y="104">1</text>
<text x="124.3" y="103.8">1</text>
<text x="113.8" y="222.8">1</text>
<text x="118.1" y="236.9">1</text>
<text x="94.1" y="243">1</text>
<text x="124.3" y="242.9">1</text>
</g>
</svg>
